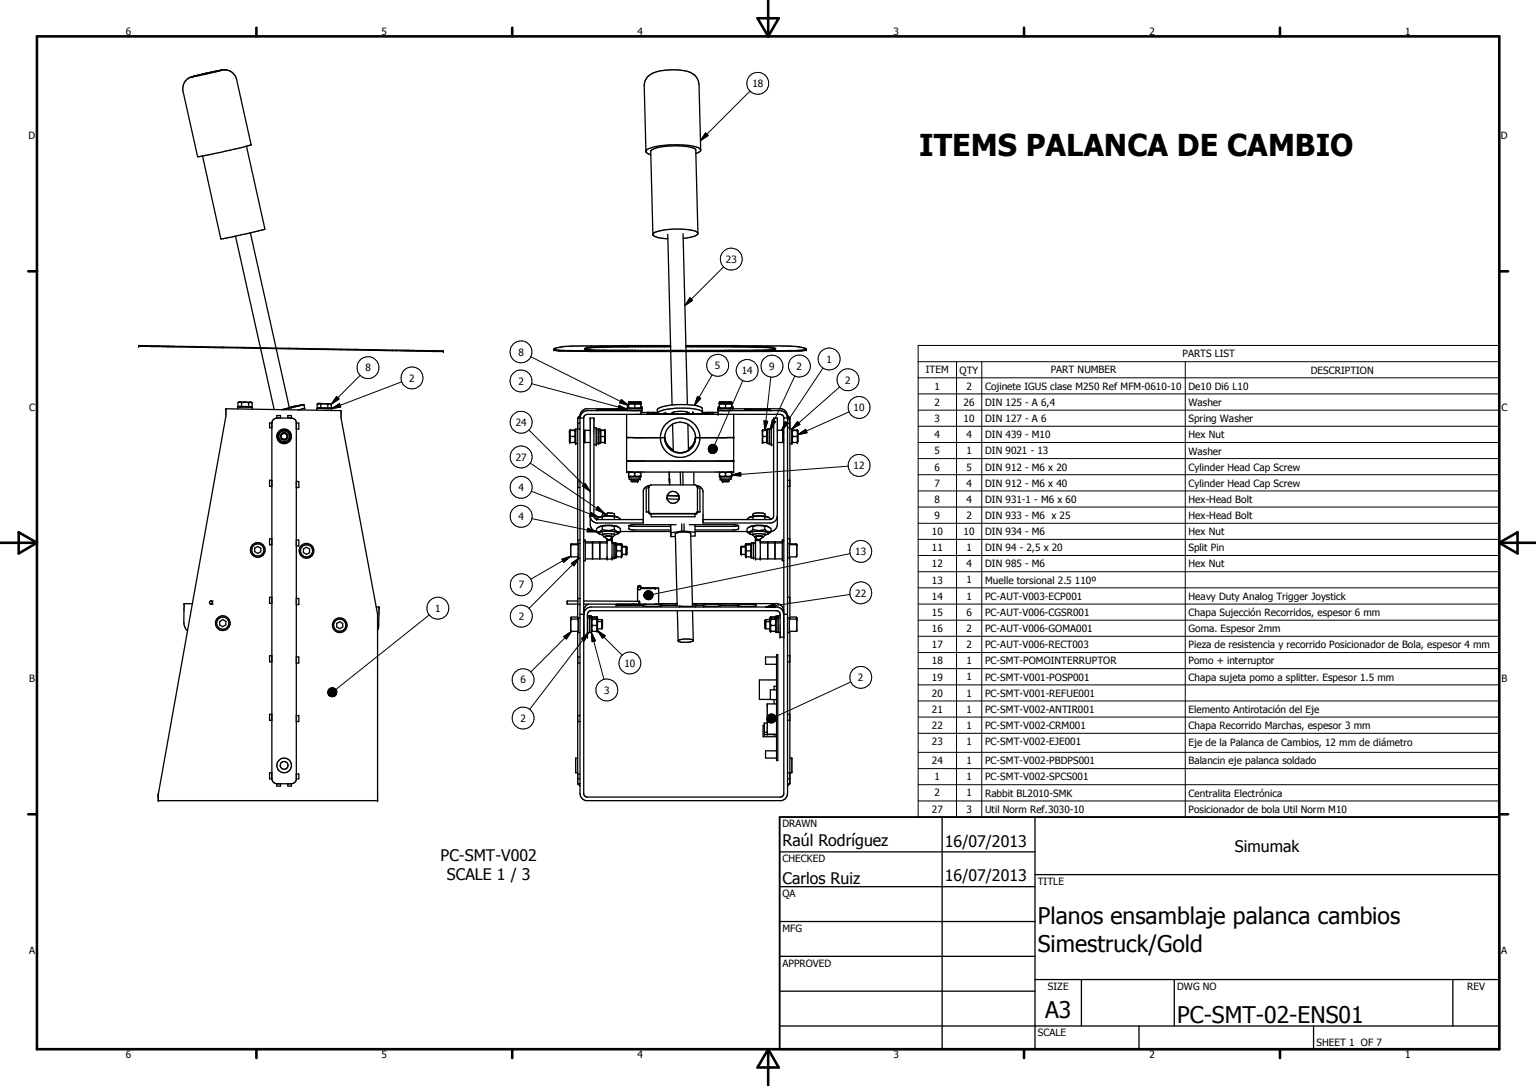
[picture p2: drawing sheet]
<svg xmlns="http://www.w3.org/2000/svg" width="420mm" height="297mm" viewBox="0 0 420 297" stroke-linecap="round" stroke-linejoin="round" font-family="sans-serif">
<g fill="none" stroke="#000" stroke-width=".35">
<path d="M57.4 19.8l1.8-.3a4.2 4.2 0 0 1 4.6 .6l.7 .9 .2 .7 3.9 18-8.2 2-6.4 1.1-3.9-17.8a3.3 3.3 0 0 1 2.1-3.9M57.4 19.8l-2.3 .6M57.5 19.8l-2.4 .6M59.9 19.3l-2.4 .5M60.5 19.2l-7.7 1.8 .1-.1M60.6 19.2l-.5 .1M52.2 21.1h.1M52.9 20.9l-.6 .2M53.3 20.8l-.4 .1M54 20.6l-.6 .1M55.1 20.4l-2.2 .5M55.1 20.4l-.8 .1"/>
<path d="M67.4 40l5.1 22.7-9.4 2.2-2.7 .4-5-22.6M191.7 41l-.5-.5a23.8 23.8 0 0 0-14 .3l-.5 .5 .1 .4 1.2 .6M191.7 41l-.5-17.8a4.5 4.5 0 0 0-4.8-4l-2.8-.1a8.6 8.6 0 0 0-6.7 2.2l-.4 .8-.3 1.1 .5 18.2M191.7 41l-.2 .4-1.1 .6M64.4 64.6l6.8 30.5M68.5 63.7l7 31.5M182.7 64.1l.8 31.7M186.8 65.2l1.1-.1a4.5 4.5 0 0 0 3-1.2 1.93 1.93 0 0 0-2-1l-.5-.1a24.7 24.7 0 0 0-7.8 .3 2.01 2.01 0 0 0-2 1.1 4.2 4.2 0 0 0 3 1l1.1 .1M186.8 63.9l.9 31.9M190.9 63.8l-.6-22.7a3.2 3.2 0 0 0-2.7-1.1 18.7 18.7 0 0 0-9.3 1l-.3 .4 .6 22.8M37.9 94.5l81.2 1.4 2.2 .2-82.9-1.4h-.5zM71.3 95.3l3.7 16.7"/>
<path d="M75.6 95.4l3.6 16.1M151.5 95.5l.2 .1M151.7 95.6h.1M151.8 95.3h-.1a.32 .32 0 0 0-.1 .5 .32 .32 0 0 0 .4 .1l9.1 .2h49.9l8-.1 1.4-.2 .1-.3M151.8 95.2v.1M159.9 95.4h.1M159.9 95.4l.1 .1M160 95.5l2.9 .3h12.3l36.7-.2M183.4 94.5l-27 .2-2.3 .1-2.3 .4M183.5 94.9l-21.3 .1-1.7 .2-.5 .3M183.5 94.7l-18.2 .1-3.6 .1-1.1 .1-.6 .4M183.5 96.1l.3 14.7"/>
<path d="M186 96v.1M187.6 94.9l22.1 .1 1.9 .2 .5 .3M187.6 94.5l28.2 .2 3 .2 1.7 .6M187.6 94.7l22 .2 1.8 .1 .7 .4M187.7 96.1l.3 14.6M212 95.6h-.1M212 95.5h.1M212 95.5v.1M212.1 95.4h.1M212.1 95.5h.1M212.2 95.4l-.1 .1M220.5 95.5l-.6 .3-2.1 .1-21.4 .1-39.4-.1-5.3-.3"/>
<path d="M61.8 111.8l31.5 .5v2l10 53.7v51h-60v-1.8l18.5-103.4zM65 111.8l.1-.5h.4l3.5 .1v.5M65.1 110.1l3.6-.1 .3 .2-.1 1h-.9M65.1 110.1v1.1h1M65.5 110l-.4 .1M65.6 111.2v.1M65.7 110l.4 .2M66.1 111.2h1.9M66.1 110.2v1M66.6 110l-.5 .2M67.3 110l.7 .2M68 110.2v1"/>
<path d="M68.4 110l-.4 .2M68.5 111.2v.2M68.6 110l.3 .1M74.4 115.7v97.3M74.4 115.7h-.7v1.3h.7M75.7 114.3l-.9 .4-.4 1M75.7 114.3h4M75.7 114.3v-.6h1v.6M76.8 117.6l1.9 .1 .4 .7a1.18 1.18 0 0 1 .1 1.8l-.6 .8h-1.9l-.3-.6a1.4 1.4 0 0 1 0-2.1zM78.7 114.3v-.6h1v.6M79.1 111.4l4-.7 .2 .9-1.7 .5M79.1 111.5h.1"/>
<path d="M79.1 111.5l-2.1 .6M79.7 114.3l1 .4 .4 .7v97.9l-.4 .7-1 .4M81.1 115.7h.6v1.6h-.6M83.1 110.7l-5.6 1.4M86.7 112.2v-.5h.7l3.3 .1v.5M86.8 110.5v1h.9M87.2 110.4l-.4 .1M87.2 111.5v.2M87.4 110.4l.3 .1M87.7 110.5l2.7-.1 .2 .2v1l-.9-.1M87.7 111.5h2M87.7 110.5v1"/>
<path d="M88.4 110.4l-1.6 .1M88.9 110.4l.8 .1M89.7 110.5v1M90 110.4l-.3 .1M90.2 111.6v.2M90.3 110.4l.2 .1M155.9 117.7h.2M155.9 117.7l-.1 3.1 .1 .2h1.4l.2-.2M155.9 117.7h1.4M156.1 117.7h1.1M156.1 119.4h1.1M156.1 119.4l-.2 .6 .2 1"/>
<path d="M156.1 117.7l-.2 .7 .2 1M157.2 117.7l.1 .7-.1 1M157.2 119.4l.1 .6-.1 1M157.3 117.7l.2 .2M157.3 117.7h-.1M158 114.3h1.7M158 115.7h.7M158 114.3v34.7M158.7 117.3h-1.2v4h.5M158.7 114v.3M158.7 113.9v-.2l-.7 .6M159.7 118.4h.1"/>
<path d="M159.9 113.7l.8-.4h52.7l.6 .2 .3 .4 .1 103.1-.1 .5-.5 .4-53.1 .1-.5-.1-.4-.4-.1-103.4zM160 117.7h1.4M160 117.7v3.3M160 117.7l-.2 .1v3.1l.2 .1M162.5 117h.6v4.7h-.6M163.1 117.3h.5v4M163.4 112h7.1l.2 .1-6.8 .1zM163.6 117.4h.6v3.9h-1.1M164.2 117.9h.2M164.4 117.6l1.1 .1v3.3h-1.1zM164.4 117.7h1M164.4 119.4h1"/>
<path d="M165.4 117.7l.1 .7M165.4 119.4l.1 .6M165.5 117.7h-.1M165.5 118.7l-.1 .7M171.4 119.6l10.4 .1M171.4 113.3v15.7l2 .1 27.3-.1v-15.7M171.6 111.4h.3M171.6 111.7l3.9 .1M171.6 111.8h-11.3a2.1 2.1 0 0 0-1.6 1.9M171.7 111.7v.1M171.9 110h3.4v1.5h-3.4zM171.9 111.3h-.3v1"/>
<path d="M172 110h3.2M172 110.4h.1M172.1 111.7l.1 .1M172.1 111.7h-.2M172.1 111.5v.2M172.6 110l-.7 .2M172.6 110.4l-.7 .1M172.6 112.3h.3M173 110l.6 .2M173 110.4l.6 .2M173.6 110.2v.2M173.6 110.6v1"/>
<path d="M174.3 110l-.7 .2M174.3 110.4l-.7 .2M174.6 112.3h-.3M174.7 110l.6 .2M174.7 110.4l.6 .1M175.1 111.7h.2M175.1 111.5v.3M175.2 110.4h-3.3M175.3 111.4h.3M175.3 111.3h.3v1h-14.9l-.7 .1-.6 .4-.7 1.3v102.9l.3 1a1.78 1.78 0 0 0 1.3 1h53.5a2.09 2.09 0 0 0 1.6-2v-102.9l-.7-1.3-1.3-.5h-17M175.3 112.8h4.5M175.3 112.3v1"/>
<path d="M177.1 112.8l-.1 .1M179 112.8l.1 .1M179.8 113l-.9 .1h14.2M181.4 113.2l.6-.2 .6 .2M181.8 119.5a4.3 4.3 0 0 0 2.4 3.5M181.8 119.5a4.2 4.2 0 0 0 4.2 4.4 4.2 4.2 0 0 0 4.3-4.2M181.8 119.6l.1 .8M181.8 119.7l.1 .5M183.9 112.9v.3M183.9 113.1l.1 .1M184 116l.2 7.4M188 112.9h.1"/>
<path d="M188.1 112.8l-.1 .4M188.1 112.8a6.7 6.7 0 0 0-4.3 .1l.1 .3M188.1 112.8l.1 .1M188.2 116a4.2 4.2 0 0 0-6.4 3.7M188.2 116a4.4 4.4 0 0 1 2.1 3.7M188.2 116l.1 7.1M188.5 112.8l-.5 .1M189.5 112.7l.1 .5M189.6 113.2h.1M189.6 112.8v.4M190.2 120l-.8 1.8-1.1 1M190.3 119.5a4.2 4.2 0 0 1-2 3.4"/>
<path d="M190.3 119.6a4.2 4.2 0 0 1-3.8 4.2 4.2 4.2 0 0 1-4.6-3.4M192.1 113a.96 .96 0 0 0-1.1-.9l-3.4-.5-3 .1-2.7 .4a2.49 2.49 0 0 0-2.1 1.1M192.1 113l1.1 .1M192.1 113l-.1 .2M193 112.8v.1M195 112.8l.1 .1M196.4 112.8h-4.2l-.1-1a3.4 3.4 0 0 0-2.7-1 21.7 21.7 0 0 0-8.2 .5l-1.3 .6-.1 1.2M196.5 111.8l-.1 1.5M196.5 111.4h.3M196.8 110h3.3v1.5h-3.3zM196.8 111.3h-.3v1M196.9 110h3.2"/>
<path d="M196.9 110.4h3.2M197 111.5v.3M197 111.7h-.2M197.4 110l-.6 .2M197.4 110.4l-.6 .1M197.5 112.3h.3M197.8 110l.6 .2M197.8 110.4l.6 .2M198.4 110.2v.2M198.4 110.6v1M199.1 110l-.7 .2M199.1 110.4l-.7 .2"/>
<path d="M199.5 112.3h-.3M199.5 110l.6 .2M199.5 110.4l.6 .1M200 111.7l-.1 .1M200 111.7h.2M200 111.5v.2M200.1 110.4h.1M200.1 111.4h.4M200.1 111.3h.4v1M200.4 111.7v.1M200.5 111.7l-4 .1M200.5 111.8h13.2l1.2 .7 .5 1.2 .7 .6"/>
<path d="M200.7 119.6l-10.4 .1M203.7 112l6.9-.1 .1 .3h-7zM203.8 111.9v.1M208.6 117.7h.1M208.6 118.7v.3M208.6 117.6h1.1v3.4h-1.1zM208.6 118.2v.2M208.6 119.8v.2M208.6 119.2l.1 .2M208.7 117.7l-.1 .2M208.7 119.4l-.1 .2M208.7 117.7h1"/>
<path d="M208.7 119.4h1M209.7 117.9h.2M209.9 117.4v3.9h1.1M209.9 117.4h.5M210.1 117.4h-.2M211 117.3h-.6v4M211.6 117h-.6v4.7h.6M212.6 117.7h1.5M214.1 117.7l.2 .1v3.1l-.2 .1M214.1 117.7v3.3M214.3 118.4h.1M214.4 114.3h1.7"/>
<path d="M215.4 114v.3M215.4 113.9l-.1-.2 .8 .6M215.4 115.7h.7M215.4 117h.7M216.1 117.3h.5v4h-.5M216.1 114.3v34.7M216.7 117.7h1.4M216.7 117.7h.2M216.7 117.7l-.1 .2M216.9 117.7h1.1M216.9 119.4h1.1M216.9 117.7v1.7"/>
<path d="M216.9 119.4v1.6M218 117.7v1.7M218 119.4v1.6M218.1 117.7h-.1M218.1 117.7l.2 3.1-.2 .2h-1.4l-.1-.2M74.4 131.4h-.7v1.6h.7M81.1 131.7h.6v1.6h-.6M158 133.3h.7M158 131.7h.7M159.7 120.4h.1M160 121h1.4M164.2 120.8h.2"/>
<path d="M165.5 120.4l-.1 .6M171.4 126h29.3M171.9 130.2h1.7M171.9 129.3h1.7M172.1 129.1l-.2 .1v1.1l.2 .1M172.1 130.4v.7h3v-.7M172.1 130.4h3M172.6 131.5l.2 .2h1.6l.2-.2M172.6 131.5h2M172.6 131.1v.4M173.6 129.3v.9M173.6 130.2h1.7"/>
<path d="M173.6 129.3h1.7M174.6 131.1v.4M175.2 129.1l.1 1.2-.2 .1M177.4 133.4l-.6 .1v6.5M177.6 132.9a1.7 1.7 0 0 0-1.6 1.3v8.8h-12.9l-1.2-.6-.5-1.3M177.6 132.8l-.2 .5v6.7M177.6 132.8l.5-.2h12l.5 .2M181.9 120.4l.1 .5M182.1 120.9a4.1 4.1 0 0 0 2.1 2.2M182.4 136.3l.1 .1M182.5 135.5v.1M182.5 136.4l3.2 .2"/>
<path d="M182.5 135.5l3.2 .1M182.5 135.6l3.2 .1M182.5 135.6l-.1 1M182.5 135.5a1.66 1.66 0 0 1 1.7-1.1 1.66 1.66 0 0 1 1.5 1.2M182.5 136.4a1.67 1.67 0 0 0 1.6 1.3 1.67 1.67 0 0 0 1.6-1.1M183.1 129.1l.1 3.5M183.1 130.9v.9M185.7 135.6v.1M185.7 135.7v.9M185.8 136.1v.5M186.1 129.1l.1 3.5M186.8 129.1v3.5"/>
<path d="M189.8 129.1v3.5M190.6 132.8l.2 .3v7.1l-.7 .5M190.6 132.9a1.72 1.72 0 0 1 1.7 1.6v8.5h18.7a1.98 1.98 0 0 0 1.6-1.9M190.8 140l-.5 .5h-12.3l-.6-.7-.6 .2M190.8 139.9l.7 .1M190.8 133.4l.7 .1v6.5M196.8 129.1v1.2l.2 .1M196.8 130.2h1.6M196.8 129.3h1.6M196.9 129.1l-.1 .1M197 130.4v.7h3v-.7M197 130.4h3"/>
<path d="M197.5 131.5l.2 .2h1.6l.2-.2M197.5 131.5h2M197.5 131.1v.4M198.4 129.3v.9M198.4 130.2h1.7M198.4 129.3h1.7M199.5 131.1v.4M200 129.1l.1 .1M200.1 129.1v1.2l-.1 .1M208.6 120.4v.2M208.6 120.8l.1 .2M209.7 120.8h.2"/>
<path d="M212.6 121h1.5M214.3 120.4h.1M215.4 131.4h.7M215.4 133h.7M69.7 149.9l.8-.4 .9 .5-.1 .9-.8 .5-.8-.5zM74.4 147.4h-.7v1.6h.7M81.1 147.7h.6v1.7h-.6M83 150.2l.9-.5 .8 .5v1l-.8 .4-.9-.5zM158 148.8h-1.8l-.1 3.3 .1 .2h1.9M158 147.7h.7M158 152.3v17M158.1 149h-1.8l-.2 .2"/>
<path d="M158.7 148.6h-.6v4.1h.6M159.7 147.7h.4v5.7h-.4M159.7 148h.4M160.1 148.5h6M160.1 152.9h6M160.1 148.2h6M162.1 148.2v4.7M163.2 145.5l.6 .5M163.8 146h.2M163.9 145.9v-.1a6.3 6.3 0 0 1 5.2 0l-.1 .1M163.9 145.9l.2 .2M164 144l-.2 .1"/>
<path d="M164.1 146.1l.8 .1a4.5 4.5 0 0 1 3 0l.2 .1 .7-.2M164.1 148.2v4.7M164.7 141.4a1.8 1.8 0 0 0-1.5 .6M164.7 144l-.7 .1M164.7 144.9l1.7 .2 1.7-.2M164.7 144.9a1.54 1.54 0 0 1-1.5 .6M164.7 141.4v.7M164.7 144v.9M164.7 141.4l1.3-.3 2.1 .3M164.8 145.8v.6l.8 .6M165.3 140.4v.3l.8-.1v-.3l1.8 .2 .2 .1v.6M165.3 146.8l1.3-.2 .8 .3-.2 .3"/>
<path d="M165.3 140.4l.5 .2M165.3 146.8v.1M165.3 140.4l-.5 .2v.6M165.5 146.8l.4-.1a1.51 1.51 0 0 1 1.7 .2M165.5 146.8v.1M165.5 146.9l.6 .5M166.1 147.8h1.3M166.1 147.6h1.3M167 147.3h.4M167.2 147.2h.2M167.4 148.4h.6v4.3M167.4 148.6h.6"/>
<path d="M167.6 146.9l-.3 .1 .1 5.9h-1.3v-5.5M168 148.5h.5v4.1l-1.1 .1M168 148.7h.5M168.1 144h.6M168.1 144.9l.8 .5 .8 .1M168.1 144l-2.1-.2-1.3 .2M168.1 141.4v.7M168.1 144v.9M168.1 141.4h.6M168.1 145.8v.6l-.5 .5M168.5 149l.1-.2h1.4l.1 .2-.1 3.3h-1.4l-.1-.2M168.6 149h1.4"/>
<path d="M168.6 149l-.1 .2M168.7 143.9l-3-.2a3.5 3.5 0 0 0-2.5 .9v.9M168.7 143.9l.4 .2M168.7 144l1 .6v.9M168.7 148.8v1.9M168.7 150.7v1.6M168.7 150.7h1.2M168.9 141.4l.8 .7M168.9 141.4a7.6 7.6 0 0 0-5.1 .1M168.9 141.4l.2 .1M169 145.9l-.2 .2M169.1 146h-.2"/>
<path d="M169.7 145.4h13.8M169.7 145.5l-.6 .5M169.9 148.8l.1 .2M169.9 149l.1 .9-.1 .8M169.9 150.7l.1 .8-.1 .8M170 149l.1 .2M170.1 149.4h1.2M170.1 149.6h1.2l.2 .3M170.1 151.6h1.2M171.3 149.4l.2 .2v1.8l-.2 .2M171.3 149.4v2.2M172.1 143.8l1.3 .2h10"/>
<path d="M172.1 143.8l-.1 .9 1.1 .2h10.4M176 142.1h-12.5l-.5-.1-.5-.5v-27.2h-1.1v29.1l.6 1.4 1.2 .6M176.8 140h.6M177.4 140l.2 .5 .5 .2M178.1 140.5h12v.9h-12zM183.5 145.8l-.1-2.3 .1 3.3M183.5 145.8v1M184.7 146l.5 19.8M184.8 146.7l-1.3 .1M184.9 143.5h-11.8l-1 .3M186.5 143.3v1.9M186.5 145.2l-3 .6"/>
<path d="M186.5 145.2h.6M187.1 143.3v1.9M187.1 145.2l3 .4M188.6 143.5h12.3l1.1 .3M188.9 145.8l.5 20M188.9 145.9l-.5-.3-1.6-.1a2.6 2.6 0 0 0-2.1 .5v.1M188.9 145.9v.1M190.1 143.5v2.1M190.1 145.4h14.3M190.1 145.6v1h-1.2M190.8 140h.7M192.3 142.1h18.3l.8-.4 .2-.3v-27.1h1v29.5a1.96 1.96 0 0 1-1.7 1.6"/>
<path d="M202 143.8l-1.4 .2h-10.5M202 143.8v.9l-1.1 .2h-10.8M202.8 149.4h1.1M202.8 151.6h1.1M202.8 149.4v2.2M202.8 149.4l-.2 .2v1.8l.2 .2M203.9 149.6h-1.1l-.2 .3M204 149h1.5M204 149l-.1 .2M204.2 150.7h1.1M204.2 150.7v1.6M204.2 149v1.7"/>
<path d="M204.2 148.8l-.1 .2M204.4 145.5l.8 .5M205 144.1l1.9-.4 2.5 .1 1.5 .8v.9M205.3 150.7l.2 .8-.2 .8M205.3 149l.2 .9-.2 .8M205.3 148.8l.1 .2M205.5 149l.1 .2M205.6 149l-.1-.2h-1.5l-.1 .2v3.1l.1 .2h1.5l.1-.2M205.6 148.7h.5M205.9 141.2l2.8-.1 1.6 .4M205.9 141.2l-.9 .3M205.9 144l-.8 .1-.6 .3-.1 1.1"/>
<path d="M205.9 141.2v-.3a.99 .99 0 0 1 1.3-.6l2 .2 .1 .7M205.9 141.4v.7M205.9 144v.9M205.9 145.8l.1 .6 .5 .5M205.9 141.4a1.55 1.55 0 0 0-1.5 .7M205.9 141.4l1.3-.3 2 .3M205.9 144.9l1.7 .2 1.6-.2M205.9 144.9l-.8 .5-.7 .1M206.1 140.7l-.1 .2M206.1 148.5h-.5v4.1l1.1 .1M206.1 148.6h.6M206.4 146.8v.1"/>
<path d="M206.4 146.9h.1M206.5 146.9l.2 .1v5.9h1.3v-5.5M206.7 148.4h-.6v4.3M206.7 147.8h1.3M206.7 147.6h1.3M206.7 147.3h.4M206.7 147.2h.2M208 146.6l.8 .2M208 146.6l-1.6 .2M208 146.6l-1.2 .1-.1 .2 .2 .3M208 146.6l.6 .2M208 148.5h6"/>
<path d="M208 152.9h6M208 148.2h6M208.6 146.8v.1M208.6 146.9l-.6 .5M208.7 146.9l-.2 .1M208.8 146.9h-.1M208.8 146.8v.1M209.2 141.4l1.1 .1M209.2 144.9l.8 .5 .9 .1M209.2 144l-2-.2-1.3 .2M209.2 141.4v.7M209.2 144v.9"/>
<path d="M209.2 140.9h.1M209.2 146.3h.1M209.3 145.8v.5M209.3 146.3l-.6 .6M209.6 143.9l-.4 .1M210 146.1l.2-.3a6.8 6.8 0 0 0-5-.1l-.1 .1a1.06 1.06 0 0 0 1.5 .2h1.5l1.1 .3M210 146.1l-.7 .2M210 148.2v4.7M210.3 141.5l.6 .5M210.9 145.5l-.9 .5M212 148.2v4.7M214 148h.4"/>
<path d="M214.4 147.7h-.4v5.7h.4M215.4 148.6h.5v4.1h-.5M215.4 147.4h.7M215.9 149h1.9l.2 .2M216.1 148.8h1.8l.1 3.3-.2 .2h-1.9M216.1 152.3v17M52.6 165.1h-2.2l-.1 5.5a2.83 2.83 0 0 0 1 1.9M57.7 164.4l-.3 .2v.5l.9 .1M57.7 164.4l.4 .4-.3 .4M57.7 164.4h.6M60.1 170l.8-.5 .9 .5v.9l-.9 .5-.8-.5zM74.4 163.4h-.7v1.6h.7"/>
<path d="M74.4 179.4h-.7v1.6h.7M81.1 163.7h.6v1.7h-.6M81.1 179.7h.6v1.7h-.6M92.1 170.5l.9-.4 .8 .5v.9l-.9 .5-.8-.5zM102.9 166h.8l-.1 5.4-.3 1M158 164.4l-2.9 .1 .1 .7h2.8M158 168.8l-1.8 .1-.1 3.6 .2 .2h1.8M158 179.7h.7M158 165.4h.7M158 163.7h.7M158 172.7v41.7M158.1 169.3h-1.8l-.2 .2"/>
<path d="M158.7 169h-.6v4h.6M158.7 168h1M159.7 164.4l15.2 .1M159.7 170h.1M159.7 172h.1M159.7 169.5h.1M159.7 167.7l.5-.9 1.2-.8h51.3a2.07 2.07 0 0 1 1.7 2h1M159.7 174.3h1v-6.3l.2-.6 .6-.4h51.1l.5 .4 .3 .6v6.3h1M160.7 168.4h.5v4.6h-.5M160.7 169h.5M160.9 165.2l-.8 .7-.4 .9M161.2 169h.5"/>
<path d="M161.2 168.5h.5v4.5h-.5M161.7 169.5l.2-.2h1.4l.1 .2M161.7 169l.2-.2h1.4l.1 .2v3.5l-.1 .2h-1.4l-.2-.2M162 169.3l-.1 .7 .1 1.1M162 171.1l-.1 .6 .1 1M162 171.1h1.1M162 168.8l-.1 .5M163.1 169.3l.2 .7-.2 1.1M163.1 171.1l.2 .6-.2 1M163.1 168.8l.2 .5M163.4 170h1.2l.2 .2M163.4 172h1.2"/>
<path d="M163.4 169.5h1.2M164.6 169.5l.2 .2v2.1l-.2 .2M164.6 169.5v2.5M172.9 165.3h.2M173.5 165.5h2.5M173.5 165.3v.3M174.5 160.8l.2-.3h.4l.2 .6-.6 .2-.2-.4M174.5 160.9l.1-.6 .2-.2 .4 .2 .1 .6M174.5 160.9l-.1 3.6M174.6 165.3h-5.4h-.6v.3h7.3M174.9 164.5v.8h5.9v.5h-4.8v-.5M174.9 164.5v.8l-15.2-.1"/>
<path d="M175.3 160.9h4.9v4.3M175.6 160.9l.2 .1M175.9 165.6l.1 .1M176.3 160.9h-1M176.6 165.3h-.3M178.3 160.9h1M179 160.9l-.2 .1M179.9 160.9l-4.6 .1M180.1 165.2h.1M180.1 165.2l-.1 .1M180.2 165.1h5M180.8 165.5h4.4"/>
<path d="M180.8 165.6h4.4M185.3 167l.2 8.3M185.5 175.3h.1M185.8 165.8h.1M189.4 165.3h.9v.5h-4.5M189.4 165.1h23a2 2 0 0 1 2 2M189.4 167l.2 8.2M189.6 175.2l-.5 .3-1.2 .2-1.6-.1-.8-.3M189.6 175.2l-.8-.4h-1.8l-1.5 .5M190.3 165.5h2.1M190.3 165.6h2.1M192.4 165.3h4.6v.5h-4.5z"/>
<path d="M197 165.5h4.9M197 165.6h4.9M201.9 165.3h4.9v.5h-4.9zM209.5 169.5l-.3 .2v2.1l.3 .2M209.5 172h1.1M209.5 169.5h1.1M209.5 169.5v2.5M210.6 170h-1.1l-.3 .2M210.8 169.3h1.4M210.8 169.3l-.2 .2M210.9 171.1h1.1M210.9 171.1v1.6"/>
<path d="M210.9 169.3v1.8M210.9 168.8l-.1 .5M212 169.3v1.8M212 171.1v1.6M212 168.8l.2 .5M212.2 169.3l.1 .2M212.3 169h.5M212.3 169l-.1-.2h-1.4l-.2 .2v3.5l.2 .2h1.4l.1-.2M212.4 179.7h-3v2h3M212.4 179h.4v29h-.4zM212.8 169h.6M212.8 168.5h-.5v4.5h.5"/>
<path d="M213.4 168.4h-.6v4.6h.6M214.4 170h.1M214.4 172h.1M214.4 169.5h.1M215.4 179.4h.7M215.4 163.4h.7M215.4 165h.7M215.4 169h.5v4h-.5M215.9 169.3h1.9l.2 .2M216.1 168.8l1.8 .1 .1 3.6-.2 .2h-1.9M216.1 172.7v41.7M74.4 195.4h-.7v1.6h.7"/>
<path d="M81.1 195.7h.6v1.7h-.6M158 181.4h.7M158 197.4h.7M158 195.7h.7M209.1 198.5h-.4v3h3.7M209.9 197.8h-.8v3.1h2.6M211.7 191.3v1.2M212.4 188.7h-1.7v2.6h1.7M212.4 192.5h-2.5v8.3h2.5M212.4 187.7h-.7v1M212.4 186h-4.7v5.3h3M215.4 181h.7"/>
<path d="M215.4 195.4h.7M215.4 197h.7M74.4 213a1.46 1.46 0 0 0 1.3 1.4M74.4 211.4h-.7v1.6h.7M75.7 214.4h4M75.7 214.4v.6h1v-.6M78.7 214.4v.6h1v-.6M81.1 211.7h.6v1.3h-.6M158 214.4h.7M158 207.3h-.5v4.1h.5M158 213h.7M158 211.7h.7"/>
<path d="M158 214.4l.7 .6M209.1 200.3h.8M211.7 200.8v.2h.7M212.4 205.4h-3v1.9h3M215.4 214.4h.7M215.4 213h.7M216.1 207.3h.5v4.1h-1.2M216.1 214.4l-.7 .6M213.3 233h69.8M257.7 223.5v63.5M283.1 239.2h127M283.1 223.5v63.5"/>
<path d="M213.3 242.5h69.8M213.3 252.1h69.8M213.3 261.6h69.8M213.3 271.1h69.8M283.1 267.9h127M295.8 267.9v12.7M321.2 267.9v12.7M397.4 267.9v12.7M213.3 280.6h196.8M311.6 280.6v6.4M359.3 280.6v6.4"/>
<circle cx="77.7" cy="119.4" r="1.47"/>
<circle cx="77.7" cy="119.4" r="1"/>
<circle cx="77.7" cy="119.4" r="2"/>
<circle cx="77.7" cy="119.4" r=".8"/>
<circle cx="186" cy="119.7" r="5.4"/>
<circle cx="70.5" cy="150.4" r="2.01"/>
<circle cx="70.5" cy="150.4" r="1.67"/>
<circle cx="83.8" cy="150.7" r="2.02"/>
<circle cx="83.8" cy="150.7" r="1.66"/>
<circle cx="60.9" cy="170.4" r="1.65"/>
<circle cx="60.9" cy="170.5" r="2.01"/>
<circle cx="92.9" cy="171" r="2"/>
<circle cx="92.9" cy="171" r="1.68"/>
<circle cx="77.7" cy="209.3" r="2"/>
<circle cx="77.7" cy="209.3" r="1.06"/>
</g>
<g fill="#000">
<circle cx="52.8" cy="21" r=".18"/>
<circle cx="37.9" cy="94.5" r=".18"/>
<circle cx="37.9" cy="94.7" r=".18"/>
<circle cx="121.3" cy="96" r=".18"/>
<circle cx="121.3" cy="96.1" r=".18"/>
<circle cx="151.5" cy="95.5" r=".18"/>
<circle cx="151.5" cy="95.7" r=".18"/>
<circle cx="220.5" cy="95.5" r=".18"/>
<circle cx="220.5" cy="95.7" r=".18"/>
<circle cx="61.8" cy="111.8" r=".18"/>
<circle cx="65.1" cy="111.3" r=".18"/>
<circle cx="83.1" cy="110.7" r=".18"/>
<circle cx="83.3" cy="111.6" r=".18"/>
<circle cx="87.1" cy="110.4" r=".18"/>
<circle cx="90.4" cy="110.4" r=".18"/>
<circle cx="155.8" cy="117.9" r=".18"/>
<circle cx="155.9" cy="117.7" r=".18"/>
<circle cx="157.3" cy="117.7" r=".18"/>
<circle cx="158.7" cy="113.7" r=".18"/>
<circle cx="163.4" cy="112.1" r=".18"/>
<circle cx="163.4" cy="112" r=".18"/>
<circle cx="164.2" cy="117.4" r=".18"/>
<circle cx="165.5" cy="117.7" r=".18"/>
<circle cx="171.4" cy="119.6" r=".18"/>
<circle cx="171.9" cy="110" r=".18"/>
<circle cx="171.9" cy="110.4" r=".18"/>
<circle cx="175.3" cy="110" r=".18"/>
<circle cx="175.3" cy="110.4" r=".18"/>
<circle cx="175.6" cy="111.7" r=".18"/>
<circle cx="175.6" cy="112.3" r=".18"/>
<circle cx="178.9" cy="113.1" r=".18"/>
<circle cx="183.9" cy="113" r=".18"/>
<circle cx="188.1" cy="112.9" r=".18"/>
<circle cx="196.4" cy="113.3" r=".18"/>
<circle cx="196.4" cy="112.3" r=".18"/>
<circle cx="196.4" cy="111.8" r=".18"/>
<circle cx="196.5" cy="111.7" r=".18"/>
<circle cx="196.8" cy="110.4" r=".18"/>
<circle cx="196.8" cy="110" r=".18"/>
<circle cx="200.1" cy="110.4" r=".18"/>
<circle cx="200.1" cy="110" r=".18"/>
<circle cx="200.7" cy="119.6" r=".18"/>
<circle cx="208.6" cy="117.7" r=".18"/>
<circle cx="209.9" cy="117.4" r=".18"/>
<circle cx="210.7" cy="112.2" r=".18"/>
<circle cx="210.7" cy="112" r=".18"/>
<circle cx="215.3" cy="113.7" r=".18"/>
<circle cx="215.4" cy="113.7" r=".18"/>
<circle cx="216.7" cy="117.7" r=".18"/>
<circle cx="218.1" cy="117.7" r=".18"/>
<circle cx="218.3" cy="117.9" r=".18"/>
<circle cx="155.9" cy="121" r=".18"/>
<circle cx="157.3" cy="121" r=".18"/>
<circle cx="157.5" cy="121.3" r=".18"/>
<circle cx="159.8" cy="120.9" r=".18"/>
<circle cx="163.1" cy="121.7" r=".18"/>
<circle cx="163.6" cy="121.3" r=".18"/>
<circle cx="165.5" cy="121" r=".18"/>
<circle cx="171.4" cy="129" r=".18"/>
<circle cx="171.4" cy="126" r=".18"/>
<circle cx="171.9" cy="129.2" r=".18"/>
<circle cx="171.9" cy="130.3" r=".18"/>
<circle cx="174.4" cy="131.7" r=".18"/>
<circle cx="175.1" cy="130.4" r=".18"/>
<circle cx="175.1" cy="131.1" r=".18"/>
<circle cx="175.3" cy="130.3" r=".18"/>
<circle cx="175.3" cy="129.2" r=".18"/>
<circle cx="177.6" cy="132.9" r=".18"/>
<circle cx="183.1" cy="130.9" r=".18"/>
<circle cx="190.6" cy="132.9" r=".18"/>
<circle cx="196.8" cy="130.3" r=".18"/>
<circle cx="196.8" cy="129.2" r=".18"/>
<circle cx="197" cy="131.1" r=".18"/>
<circle cx="197" cy="130.4" r=".18"/>
<circle cx="197.7" cy="131.7" r=".18"/>
<circle cx="200.1" cy="130.3" r=".18"/>
<circle cx="200.1" cy="129.2" r=".18"/>
<circle cx="200.7" cy="126" r=".18"/>
<circle cx="200.7" cy="129" r=".18"/>
<circle cx="208.6" cy="121" r=".18"/>
<circle cx="210.4" cy="121.3" r=".18"/>
<circle cx="211" cy="121.7" r=".18"/>
<circle cx="214.3" cy="120.9" r=".18"/>
<circle cx="216.6" cy="121.3" r=".18"/>
<circle cx="216.7" cy="121" r=".18"/>
<circle cx="218.1" cy="121" r=".18"/>
<circle cx="156.1" cy="149" r=".18"/>
<circle cx="158.1" cy="152.7" r=".18"/>
<circle cx="163.2" cy="142" r=".18"/>
<circle cx="166.1" cy="152.9" r=".18"/>
<circle cx="166.1" cy="147.8" r=".18"/>
<circle cx="167.4" cy="147" r=".18"/>
<circle cx="167.4" cy="152.9" r=".18"/>
<circle cx="167.4" cy="147.8" r=".18"/>
<circle cx="168" cy="152.7" r=".18"/>
<circle cx="168.5" cy="148.7" r=".18"/>
<circle cx="168.6" cy="148.8" r=".18"/>
<circle cx="168.6" cy="149" r=".18"/>
<circle cx="168.6" cy="152.3" r=".18"/>
<circle cx="170" cy="148.8" r=".18"/>
<circle cx="170" cy="149" r=".18"/>
<circle cx="170" cy="152.3" r=".18"/>
<circle cx="170.1" cy="149" r=".18"/>
<circle cx="171.3" cy="151.6" r=".18"/>
<circle cx="171.5" cy="149.6" r=".18"/>
<circle cx="171.5" cy="151.4" r=".18"/>
<circle cx="202.6" cy="151.4" r=".18"/>
<circle cx="202.6" cy="149.6" r=".18"/>
<circle cx="202.8" cy="151.6" r=".18"/>
<circle cx="203.9" cy="149" r=".18"/>
<circle cx="204" cy="148.8" r=".18"/>
<circle cx="204" cy="152.3" r=".18"/>
<circle cx="204" cy="149" r=".18"/>
<circle cx="205.4" cy="152.3" r=".18"/>
<circle cx="205.4" cy="149" r=".18"/>
<circle cx="205.4" cy="148.8" r=".18"/>
<circle cx="205.6" cy="148.7" r=".18"/>
<circle cx="206.1" cy="152.7" r=".18"/>
<circle cx="206.7" cy="147.8" r=".18"/>
<circle cx="206.7" cy="147" r=".18"/>
<circle cx="206.7" cy="152.9" r=".18"/>
<circle cx="208" cy="152.9" r=".18"/>
<circle cx="208" cy="147.8" r=".18"/>
<circle cx="215.9" cy="152.7" r=".18"/>
<circle cx="218" cy="149" r=".18"/>
<circle cx="103.7" cy="166" r=".18"/>
<circle cx="156.1" cy="172.5" r=".18"/>
<circle cx="156.1" cy="169" r=".18"/>
<circle cx="159.7" cy="174.3" r=".18"/>
<circle cx="160.7" cy="174.3" r=".18"/>
<circle cx="161.2" cy="168.4" r=".18"/>
<circle cx="161.9" cy="169.3" r=".18"/>
<circle cx="161.9" cy="172.7" r=".18"/>
<circle cx="161.9" cy="168.8" r=".18"/>
<circle cx="163.3" cy="168.8" r=".18"/>
<circle cx="163.3" cy="169.3" r=".18"/>
<circle cx="163.3" cy="172.7" r=".18"/>
<circle cx="163.4" cy="172.5" r=".18"/>
<circle cx="163.4" cy="169" r=".18"/>
<circle cx="164.6" cy="169.5" r=".18"/>
<circle cx="164.8" cy="170.2" r=".18"/>
<circle cx="164.8" cy="169.7" r=".18"/>
<circle cx="168.6" cy="165.3" r=".18"/>
<circle cx="168.6" cy="165.6" r=".18"/>
<circle cx="173.5" cy="165.3" r=".18"/>
<circle cx="174.4" cy="160.9" r=".18"/>
<circle cx="174.9" cy="164.5" r=".18"/>
<circle cx="174.9" cy="165.3" r=".18"/>
<circle cx="176" cy="165.3" r=".18"/>
<circle cx="179.3" cy="160.9" r=".18"/>
<circle cx="180.8" cy="165.5" r=".18"/>
<circle cx="185.8" cy="165.8" r=".18"/>
<circle cx="190.3" cy="165.3" r=".18"/>
<circle cx="190.3" cy="165.8" r=".18"/>
<circle cx="192.4" cy="165.8" r=".18"/>
<circle cx="192.4" cy="165.3" r=".18"/>
<circle cx="197" cy="165.5" r=".18"/>
<circle cx="201.9" cy="165.5" r=".18"/>
<circle cx="209.2" cy="170.2" r=".18"/>
<circle cx="209.2" cy="169.7" r=".18"/>
<circle cx="209.5" cy="169.5" r=".18"/>
<circle cx="210.6" cy="172.5" r=".18"/>
<circle cx="210.6" cy="169" r=".18"/>
<circle cx="210.8" cy="169.3" r=".18"/>
<circle cx="210.8" cy="168.8" r=".18"/>
<circle cx="210.8" cy="172.7" r=".18"/>
<circle cx="212.2" cy="172.7" r=".18"/>
<circle cx="212.2" cy="168.8" r=".18"/>
<circle cx="212.2" cy="169.3" r=".18"/>
<circle cx="212.8" cy="168.4" r=".18"/>
<circle cx="213.4" cy="174.3" r=".18"/>
<circle cx="214.4" cy="174.3" r=".18"/>
<circle cx="218" cy="169" r=".18"/>
<circle cx="218" cy="172.5" r=".18"/>
<circle cx="209.1" cy="197.8" r=".18"/>
<circle cx="209.9" cy="192.5" r=".18"/>
<circle cx="43.3" cy="219" r=".18"/>
<circle cx="103.3" cy="219" r=".18"/>
<circle cx="209.1" cy="200.9" r=".18"/>
<circle cx="209.9" cy="200.8" r=".18"/>
</g>
<g fill="none" stroke="#000" stroke-width=".71">
<path d="M10.1 9.9h400v277.1h-400zM70.1 7.6v2.3M140.1 7.6v2.3M207.2 5h5.8l-2.9 4.9zM210.1 0v9.9M280.1 7.6v2.3M350.1 7.6v2.3M7.7 74.2h2.4M410.1 74.2h2.4M.1 148.5h10M5.1 145.6l5 2.9-5 2.9zM410.1 148.5h10"/>
<path d="M410.1 148.5l5-2.9v5.8zM7.7 222.7h2.4M410.1 222.7h2.4M70.1 287v2.4M140.1 287v2.4M210.1 287v10M210.1 287l2.9 5h-5.8zM280.1 287v2.4M350.1 287v2.4"/>
</g>
<path d="M213.3 223.5h196.8v63.5h-196.8z" fill="none" stroke="#000" stroke-width=".51"/>
<g fill="none" stroke="#000" stroke-width=".27">
<path d="M193 36.4l.7 .7-2.1 1.4zM205.2 24.9l-13.6 13.6M197.9 73l-10.5 10.6M145.2 97.6l26.7 13.3M188.8 81.4l.6 .8-2 1.4zM251.2 94.5h158.9v129h-158.9zM251.2 98.9h158.9M261.7 98.9v124.6M268.6 98.9v124.6M324.2 98.9v124.6M90.7 111.8l2.2-1.4 .3 .9zM92.1 108.5l.6 .6-2.1 1.5z"/>
<path d="M98.5 102.7l-7.9 7.9M109.9 104.4l-19.2 7.4M144.7 117.6l16.7 16.8M145.4 104.9l26.2 7.1M169.3 110.9l2.3 1.1-2.5-.2zM170 109.3l1.9 1.6-2.4-.7zM190.8 108.5l.9 .5-1.7 1.9zM194.8 102.5l-4.8 8.4M203.2 104.1l-7.7 17.6M209 115.1l1 .1-.8 2.4zM210.9 103.1l-1.7 14.5M211.3 114.9l.9 .4-1.5 2z"/>
<path d="M214.8 115.3l.8 .6-1.8 1.8zM217.4 102.8l-6.7 14.5M218.1 115.3l.7 .8-2.2 1.2zM218.3 118.9l2.1-1.5 .4 1zM225.1 100.7l-11.3 17M229.7 105.8l-13.1 11.5M232.3 112.6l-14 6.3M251.2 103.3h158.9M251.2 107.7h158.9M251.2 112.2h158.9M251.2 116.6h158.9M145 126.7l20.3 13.7"/>
<path d="M145.4 134.4l18.4 7.1M159.3 133l.8-.8 1.3 2.2zM160.1 132.2l1.3 2.2-2.1-1.4zM163.5 138.6l1.8 1.8-2.3-1zM193.7 122.6l.8 1.4zM193.7 122.9l.8 1.1zM193.8 123.1l.7 .9zM193.8 122.3l.7 1.7-.8-1.4zM193.9 123.4l.6 .6zM194 122.1l.5 1.9-.7-1.7zM194 123.6l.5 .4zM194.1 121.9l.2-.2 .2 2.3z"/>
<path d="M194.1 121.9l.4 2.1-.5-1.9zM194.3 123.8l.2 .2zM194.3 121.7l.3-.1-.1 2.4zM194.4 121.6v2.4M194.5 124h.5zM194.5 124h.8zM194.5 124l1-.1zM194.5 124l1.2-.3zM194.5 124l1.4-.4zM194.5 124l1.6-.6-.2 .2zM194.5 124l1.7-.9-.1 .3zM194.5 124l1.7-1.2v.3z"/>
<path d="M194.5 124l1.7-1.4v.2zM194.6 121.6l.2-.1-.3 2.5zM194.8 121.5h.3l-.6 2.5zM195.1 121.5l.3 .1-.9 2.4zM195.4 121.6l.2 .1-1.1 2.3zM195.6 121.7l.2 .2-1.3 2.1zM195.8 121.9l.2 .2-1.5 1.9zM196 122.1l.1 .2-1.6 1.7zM196.1 122.3l.1 .3-1.7 1.4zM200.1 129.9l2.5-.7v1zM232 127.5l-31.9 2.4M251.2 121h158.9"/>
<path d="M251.2 125.4h158.9M251.2 129.8h158.9M251.2 134.3h158.9M251.2 138.7h158.9M145.5 141.9l17.7 3.6M153.7 153l2.4-.9-1.9 1.7zM156.1 152.1l-10.9 6.3M156.3 154.1l2.1-1.4-1.4 2.1zM158.4 152.7l-13.7 13.7M160.8 144.5l2.4 1h-2.6zM161.7 140.2l2.1 1.3-2.5-.4zM232.5 151.4l-53.9 11.2"/>
<path d="M251.2 143.1h158.9M251.2 147.5h158.9M251.2 151.9h158.9M251.2 156.4h158.9M117.4 168.2l-25.5 20.4M154.2 174.1l2.1-1.4-1.4 2.1zM156.3 172.7l-11.1 11.1M159 174.7l2-1.7-1.2 2.3zM161 173l-16.1 21M161.7 173l1.2 2.3-.9 .2zM161.7 173l3.5 12.8M163.4 172.5l2.2 1.4-.8 .7z"/>
<path d="M163.4 172.5l6.8 6.7M176.2 163.1l.2 .4zM176.2 163.1l.4 .6zM176.2 163.1l.6 .8zM176.2 163.1l.9 .9zM176.2 163.1l1.1 .9zM176.2 163.1l1.4 .9h-.3zM176.2 163.1l1.6 .9h-.2zM176.2 163.1l1.9 .7-.3 .2zM176.2 163.1l2.1 .6-.2 .1zM176.2 163.1l2.3 .3-.2 .3zM176.2 163.1l2.4 .1-.1 .2z"/>
<path d="M176.2 163.1l2.4-.2v.3zM176.2 163.1l2.4-.4v.2zM176.2 163.1l2.4-.7v.3zM176.2 163.1l2.3-.9 .1 .2zM176.2 163.1l2.1-1.1 .2 .2zM176.2 163.1l1.9-1.3 .2 .2zM176.2 163.1l1.7-1.4 .2 .1zM176.2 162.5v.6zM176.2 162.8v.3zM176.2 163.1h2.4M176.3 162.3l-.1 .8zM176.4 162.1l-.2 1z"/>
<path d="M176.6 161.8l.2-.1-.6 1.4zM176.6 161.8l-.4 1.3zM176.8 161.7l.3-.1-.9 1.5zM177.1 161.6l.3-.1-1.2 1.6zM177.4 161.5l.2 .1-1.4 1.5zM177.6 161.6l.3 .1-1.7 1.4zM209.5 166l2.4-.9 .2 1.1zM232.5 162.6l-23 3.4M251.2 160.8h158.9M251.2 165.2h158.9M251.2 169.6h158.9M251.2 174h158.9"/>
<path d="M251.2 178.5h158.9M89.7 189.1l.2 1zM89.7 189.4l.2 .7zM89.7 189.7l.2 .4zM89.8 188.8l.1 1.3zM89.8 189.9l.1 .2zM89.9 188.6v1.5zM89.9 190.1l.5 .4zM89.9 190.1l.7 .4zM89.9 190.1l1 .5zM89.9 190.1l1.2 .4zM89.9 190.1l1.5 .4z"/>
<path d="M89.9 190.1l1.7 .3-.2 .1zM89.9 190.1l2 .1-.3 .2zM89.9 190.1l2.1-.2-.1 .3zM89.9 190.1l2.2-.4-.1 .2zM89.9 190.1l2.2-.7v.3zM89.9 190.1l2.2-.9v.2zM89.9 190.1l2.2-1.2v.3zM89.9 190.1l2.1-1.4 .1 .2zM89.9 190.1l1.9-1.6 .2 .2zM89.9 190.1h2.1M90.1 188.4l.2-.1-.4 1.8zM90.1 188.4l-.2 1.7v-1.5z"/>
<path d="M90.3 188.3l.3-.2-.7 2zM90.6 188.1h.2l-.9 2zM90.8 188.1h.3l-1.2 2zM91.1 188.1l.2 .1-1.4 1.9zM91.3 188.2l.3 .1-1.7 1.8zM91.6 188.3l.2 .2-1.9 1.6zM209.8 196.3l.1 .7zM209.8 196.5l.1 .5zM209.8 196.8l.1 .2zM209.9 197l.4 .5zM209.9 197l.6 .6zM209.9 197l.8 .7z"/>
<path d="M209.9 197l1.1 .7h-.3zM209.9 197l1.4 .7h-.3zM209.9 197l1.6 .7h-.2zM209.9 197l1.8 .5-.2 .2zM209.9 197l2.1 .4-.3 .1zM209.9 197l2.2 .1-.1 .3zM209.9 197l2.3-.1-.1 .2zM209.9 197l2.4-.4-.1 .3zM209.9 197l2.4-.6v.2zM209.9 197l2.3-.9 .1 .3zM209.9 197l2.2-1.1 .1 .2zM209.9 197l2.1-1.3 .1 .2z"/>
<path d="M209.9 197l1.9-1.5 .2 .2zM209.9 197h2.3M210 196l-.1 1zM210.1 195.7l.2-.1-.4 1.4zM210.1 195.7l-.2 1.3zM210.3 195.6l.2-.2-.6 1.6zM210.5 195.4l.2-.1-.8 1.7zM210.7 195.3h.3l-1.1 1.7zM211 195.3h.3l-1.4 1.7zM211.3 195.3l.2 .1-1.6 1.6zM211.5 195.4l.3 .1-1.9 1.5zM232.7 186.5l-20.5 9.5"/>
<path d="M251.2 182.9h158.9M251.2 187.3h158.9M251.2 191.7h158.9M251.2 196.1h158.9M251.2 200.6h158.9M251.2 205.8h158.9M251.2 210.2h158.9M251.2 214.6h158.9M251.2 219.1h158.9"/>
<circle cx="207.3" cy="22.8" r="3"/>
<circle cx="200" cy="70.9" r="3"/>
<circle cx="142.5" cy="96.2" r="3"/>
<circle cx="196.3" cy="99.9" r="3"/>
<circle cx="226.8" cy="98.2" r="3"/>
<circle cx="100.7" cy="100.6" r="3"/>
<circle cx="112.7" cy="103.4" r="3"/>
<circle cx="142.5" cy="104.2" r="3"/>
<circle cx="142.6" cy="115.5" r="3"/>
<circle cx="204.4" cy="101.3" r="3"/>
<circle cx="211.1" cy="100.1" r="3"/>
<circle cx="218.7" cy="100.1" r="3"/>
<circle cx="232" cy="103.9" r="3"/>
<circle cx="235" cy="111.4" r="2.99"/>
<circle cx="142.5" cy="125" r="2.99"/>
<circle cx="142.5" cy="133.3" r="2.99"/>
<circle cx="235" cy="127.3" r="2.99"/>
<circle cx="142.6" cy="141.2" r="3"/>
<circle cx="142.6" cy="159.9" r="3"/>
<circle cx="235.5" cy="150.8" r="3"/>
<circle cx="119.8" cy="166.3" r="3"/>
<circle cx="142.6" cy="168.5" r="2.99"/>
<circle cx="235.5" cy="162.1" r="2.99"/>
<circle cx="143.1" cy="185.9" r="3"/>
<circle cx="143.1" cy="196.4" r="3"/>
<circle cx="166" cy="188.7" r="2.99"/>
<circle cx="172.3" cy="181.3" r="2.99"/>
<circle cx="235.4" cy="185.3" r="3"/>
</g>
<g fill="#000">
<path d="M193 36.4l.7 .7-2.1 1.4zM188.8 81.4l.6 .8-2 1.4zM92.1 108.5l.6 .6-2.1 1.5zM90.7 111.8l2.2-1.4 .3 .9zM169.3 110.9l2.3 1.1-2.5-.2zM170 109.3l1.9 1.6-2.4-.7zM190.8 108.5l.9 .5-1.7 1.9zM209 115.1l1 .1-.8 2.4zM211.3 114.9l.9 .4-1.5 2zM214.8 115.3l.8 .6-1.8 1.8zM218.1 115.3l.7 .8-2.2 1.2zM218.3 118.9l2.1-1.5 .4 1z"/>
<path d="M160.1 132.2l1.3 2.2-2.1-1.4zM163.5 138.6l1.8 1.8-2.3-1zM194.5 124h.5zM194.5 124h.8zM194.5 124l1-.1zM194.5 124l1.2-.3zM194.5 124l1.4-.4zM194.5 124l1.6-.6-.2 .2zM194.5 124l1.7-.9-.1 .3zM194.5 124l1.7-1.2v.3zM194.5 124l1.7-1.4v.2zM196.1 122.3l.1 .3-1.7 1.4z"/>
<path d="M196 122.1l.1 .2-1.6 1.7zM195.8 121.9l.2 .2-1.5 1.9zM195.6 121.7l.2 .2-1.3 2.1zM195.4 121.6l.2 .1-1.1 2.3zM195.1 121.5l.3 .1-.9 2.4zM194.8 121.5h.3l-.6 2.5zM194.1 121.9l.4 2.1-.5-1.9zM194 122.1l.5 1.9-.7-1.7zM193.8 122.3l.7 1.7-.8-1.4zM193.7 122.6l.8 1.4zM193.7 122.9l.8 1.1zM193.8 123.1l.7 .9z"/>
<path d="M193.9 123.4l.6 .6zM194 123.6l.5 .4zM194.3 123.8l.2 .2zM200.1 129.9l2.5-.7v1zM153.7 153l2.4-.9-1.9 1.7zM156.3 154.1l2.1-1.4-1.4 2.1zM160.8 144.5l2.4 1h-2.6zM161.7 140.2l2.1 1.3-2.5-.4zM154.2 174.1l2.1-1.4-1.4 2.1zM159 174.7l2-1.7-1.2 2.3zM161.7 173l1.2 2.3-.9 .2zM163.4 172.5l2.2 1.4-.8 .7z"/>
<path d="M176.2 163.1l.2 .4zM176.2 163.1l.4 .6zM176.2 163.1l.6 .8zM176.2 163.1l.9 .9zM176.2 163.1l1.1 .9zM176.2 163.1l1.4 .9h-.3zM176.2 163.1l1.6 .9h-.2zM176.2 163.1l1.9 .7-.3 .2zM176.2 163.1l2.1 .6-.2 .1zM176.2 163.1l2.3 .3-.2 .3zM176.2 163.1l2.4-.7v.3zM176.2 163.1l2.3-.9 .1 .2z"/>
<path d="M176.2 163.1l2.1-1.1 .2 .2zM176.2 163.1l1.9-1.3 .2 .2zM176.2 163.1l1.7-1.4 .2 .1zM177.6 161.6l.3 .1-1.7 1.4zM177.4 161.5l.2 .1-1.4 1.5zM177.1 161.6l.3-.1-1.2 1.6zM176.8 161.7l.3-.1-.9 1.5zM176.6 161.8l.2-.1-.6 1.4zM176.6 161.8l-.4 1.3zM176.4 162.1l-.2 1zM176.3 162.3l-.1 .8zM176.2 162.5v.6z"/>
<path d="M176.2 162.8v.3zM209.5 166l2.4-.9 .2 1.1zM89.9 190.1l.5 .4zM89.9 190.1l.7 .4zM89.9 190.1l1 .5zM89.9 190.1l1.2 .4zM89.9 190.1l1.5 .4zM89.9 190.1l1.7 .3-.2 .1zM89.9 190.1l2 .1-.3 .2zM89.9 190.1l2.2-.7v.3zM89.9 190.1l2.2-.9v.2zM89.9 190.1l2.2-1.2v.3z"/>
<path d="M89.9 190.1l2.1-1.4 .1 .2zM89.9 190.1l1.9-1.6 .2 .2zM91.6 188.3l.2 .2-1.9 1.6zM91.3 188.2l.3 .1-1.7 1.8zM91.1 188.1l.2 .1-1.4 1.9zM90.8 188.1h.3l-1.2 2zM90.6 188.1h.2l-.9 2zM90.3 188.3l.3-.2-.7 2zM90.1 188.4l.2-.1-.4 1.8zM90.1 188.4l-.2 1.7v-1.5zM89.9 188.6v1.5zM89.8 188.8l.1 1.3z"/>
<path d="M89.7 189.1l.2 1zM89.7 189.4l.2 .7zM89.7 189.7l.2 .4zM89.8 189.9l.1 .2zM209.9 197l.4 .5zM209.9 197l.6 .6zM209.9 197l.8 .7zM209.9 197l1.1 .7h-.3zM209.9 197l1.4 .7h-.3zM209.9 197l1.6 .7h-.2zM209.9 197l1.8 .5-.2 .2zM209.9 197l2.1 .4-.3 .1z"/>
<path d="M209.9 197l2.4-.6v.2zM209.9 197l2.3-.9 .1 .3zM209.9 197l2.2-1.1 .1 .2zM209.9 197l2.1-1.3 .1 .2zM209.9 197l1.9-1.5 .2 .2zM211.5 195.4l.3 .1-1.9 1.5zM211.3 195.3l.2 .1-1.6 1.6zM211 195.3h.3l-1.4 1.7zM210.7 195.3h.3l-1.1 1.7zM210.5 195.4l.2-.1-.8 1.7zM210.3 195.6l.2-.2-.6 1.6zM210.1 195.7l.2-.1-.4 1.4z"/>
<path d="M210.1 195.7l-.2 1.3zM210 196l-.1 1zM209.8 196.3l.1 .7zM209.8 196.5l.1 .5zM209.8 196.8l.1 .2z"/>
</g>
<path d="M194.3 121.7v2.3M176.2 163.3h2.4M176.2 162.9h2.4M89.9 189.9h2.2M209.9 196.8h2.4" fill="none" stroke="#000" stroke-width=".38"/>
<path d="M194.6 121.5v2.5M209.9 197.2h2.2" fill="none" stroke="#000" stroke-width=".34"/>
<text font-size="8.2" x="251.4" y="42.8">ITEMS PALANCA DE CAMBIO</text>
<g font-size="6.3">
<text x="283.9" y="252.8">Planos ensamblaje palanca cambios</text>
<text x="283.9" y="260.3">Simestruck/Gold</text>
<text x="285.9" y="278.5">A3</text>
<text x="322" y="279.8">PC-SMT-02-ENS01</text>
</g>
<g font-size="4.4">
<text x="214.1" y="231.4">Raúl Rodríguez</text>
<text x="258.5" y="231.6">16/07/2013</text>
<text x="337.8" y="233">Simumak</text>
<text x="120.5" y="235.4">PC-SMT-V002</text>
<text x="122.2" y="240.6">SCALE 1 / 3</text>
<text x="214.1" y="241.7">Carlos Ruiz</text>
<text x="258.5" y="241.1">16/07/2013</text>
</g>
<g font-size="2.7">
<text x="34.4" y="9.6">6</text>
<text x="104.4" y="9.6">5</text>
<text x="174.4" y="9.6">4</text>
<text x="244.4" y="9.6">3</text>
<text x="314.4" y="9.6">2</text>
<text x="384.4" y="9.6">1</text>
<text x="205.8" y="23.8">18</text>
<text x="7.8" y="38.1">D</text>
<text x="410.6" y="38.1">D</text>
<text x="198.6" y="71.9">23</text>
<text x="99.9" y="101.6">8</text>
<text x="141.8" y="97.3">8</text>
<text x="195.6" y="100.9">5</text>
<text x="210.4" y="101.2">9</text>
<text x="217.9" y="101.2">2</text>
<text x="226" y="99.2">1</text>
<text x="323.5" y="97.7">PARTS LIST</text>
<text x="112" y="104.4">2</text>
<text x="141.8" y="105.2">2</text>
<text x="202.9" y="102.4">14</text>
<text x="231.2" y="104.9">2</text>
<text x="253.3" y="102.2">ITEM</text>
<text x="255.6" y="106.6">1</text>
<text x="262.5" y="102.2">QTY</text>
<text x="264.4" y="106.6">2</text>
<text x="269.5" y="106.6">Cojinete IGUS clase M250 Ref MFM-0610-10</text>
<text x="287.4" y="102.2">PART NUMBER</text>
<text x="325.1" y="106.6">De10 Di6 L10</text>
<text x="358.6" y="102.2">DESCRIPTION</text>
<text x="7.9" y="112.4">C</text>
<text x="233.5" y="112.5">10</text>
<text x="255.6" y="111">2</text>
<text x="263.6" y="111">26</text>
<text x="269.5" y="111">DIN 125 - A 6,4</text>
<text x="325.1" y="111">Washer</text>
<text x="410.7" y="112.4">C</text>
<text x="141.1" y="116.5">24</text>
<text x="255.6" y="115.4">3</text>
<text x="255.6" y="119.8">4</text>
<text x="263.6" y="115.4">10</text>
<text x="264.4" y="119.8">4</text>
<text x="269.5" y="115.4">DIN 127 - A 6</text>
<text x="269.5" y="119.8">DIN 439 - M10</text>
<text x="325.1" y="115.5">Spring Washer</text>
<text x="325.1" y="119.8">Hex Nut</text>
<text x="255.6" y="124.2">5</text>
<text x="264.4" y="124.2">1</text>
<text x="269.5" y="124.3">DIN 9021 - 13</text>
<text x="325.1" y="124.3">Washer</text>
<text x="141.1" y="126">27</text>
<text x="233.5" y="128.4">12</text>
<text x="255.6" y="128.7">6</text>
<text x="264.4" y="128.7">5</text>
<text x="269.5" y="128.7">DIN 912 - M6 x 20</text>
<text x="325.1" y="128.7">Cylinder Head Cap Screw</text>
<text x="141.8" y="134.3">4</text>
<text x="255.6" y="133.1">7</text>
<text x="255.6" y="137.5">8</text>
<text x="264.4" y="133.1">4</text>
<text x="264.4" y="137.5">4</text>
<text x="269.5" y="133.1">DIN 912 - M6 x 40</text>
<text x="269.5" y="137.5">DIN 931-1 - M6 x 60</text>
<text x="325.1" y="133.1">Cylinder Head Cap Screw</text>
<text x="325.1" y="137.6">Hex-Head Bolt</text>
<text x="141.8" y="142.3">4</text>
<text x="255.6" y="142">9</text>
<text x="264.4" y="142">2</text>
<text x="269.5" y="142">DIN 933 - M6 x 25</text>
<text x="325.1" y="142">Hex-Head Bolt</text>
<text x="254.9" y="146.4">10</text>
<text x="263.6" y="146.4">10</text>
<text x="269.5" y="146.4">DIN 934 - M6</text>
<text x="325.1" y="146.3">Hex Nut</text>
<text x="234" y="151.8">13</text>
<text x="254.9" y="150.7">11</text>
<text x="254.9" y="155.2">12</text>
<text x="264.4" y="150.7">1</text>
<text x="264.4" y="155.2">4</text>
<text x="269.5" y="150.8">DIN 94 - 2,5 x 20</text>
<text x="269.5" y="155.2">DIN 985 - M6</text>
<text x="325.1" y="150.8">Split Pin</text>
<text x="325.1" y="155.2">Hex Nut</text>
<text x="141.9" y="161">7</text>
<text x="254.9" y="159.6">13</text>
<text x="264.4" y="159.6">1</text>
<text x="269.5" y="159.6">Muelle torsional 2.5 110º</text>
<text x="119.1" y="167.4">1</text>
<text x="234" y="163.2">22</text>
<text x="254.9" y="164">14</text>
<text x="264.4" y="164">1</text>
<text x="269.5" y="164">PC-AUT-V003-ECP001</text>
<text x="325.1" y="164.1">Heavy Duty Analog Trigger Joystick</text>
<text x="141.9" y="169.6">2</text>
<text x="254.9" y="168.4">15</text>
<text x="254.9" y="172.9">16</text>
<text x="264.4" y="168.4">6</text>
<text x="264.4" y="172.9">2</text>
<text x="269.5" y="168.4">PC-AUT-V006-CGSR001</text>
<text x="269.5" y="172.9">PC-AUT-V006-GOMA001</text>
<text x="325.1" y="168.6">Chapa Sujección Recorridos, espesor 6 mm</text>
<text x="325.1" y="172.9">Goma. Espesor 2mm</text>
<text x="254.9" y="177.3">17</text>
<text x="264.4" y="177.3">2</text>
<text x="269.5" y="177.3">PC-AUT-V006-RECT003</text>
<text x="325.1" y="177.3">Pieza de resistencia y recorrido Posicionador de Bola, espesor 4 mm</text>
<text x="170.8" y="182.4">10</text>
<text x="254.9" y="181.7">18</text>
<text x="264.4" y="181.7">1</text>
<text x="269.5" y="181.7">PC-SMT-POMOINTERRUPTOR</text>
<text x="325.1" y="181.7">Pomo + interruptor</text>
<text x="7.9" y="186.6">B</text>
<text x="142.4" y="186.9">6</text>
<text x="165.3" y="189.8">3</text>
<text x="234.7" y="186.3">2</text>
<text x="254.9" y="186.1">19</text>
<text x="254.9" y="190.5">20</text>
<text x="264.4" y="186.1">1</text>
<text x="264.4" y="190.5">1</text>
<text x="269.5" y="186.1">PC-SMT-V001-POSP001</text>
<text x="269.5" y="190.5">PC-SMT-V001-REFUE001</text>
<text x="325.1" y="186.2">Chapa sujeta pomo a splitter. Espesor 1.5 mm</text>
<text x="410.7" y="186.6">B</text>
<text x="142.4" y="197.4">2</text>
<text x="254.9" y="195">21</text>
<text x="264.4" y="194.9">1</text>
<text x="269.5" y="195">PC-SMT-V002-ANTIR001</text>
<text x="325.1" y="195.1">Elemento Antirotación del Eje</text>
<text x="254.9" y="199.4">22</text>
<text x="254.9" y="203.8">23</text>
<text x="264.4" y="199.4">1</text>
<text x="264.4" y="203.8">1</text>
<text x="269.5" y="199.4">PC-SMT-V002-CRM001</text>
<text x="269.5" y="203.8">PC-SMT-V002-EJE001</text>
<text x="325.1" y="199.4">Chapa Recorrido Marchas, espesor 3 mm</text>
<text x="325.1" y="203.9">Eje de la Palanca de Cambios, 12 mm de diámetro</text>
<text x="254.9" y="209">24</text>
<text x="264.4" y="209">1</text>
<text x="269.5" y="209">PC-SMT-V002-PBDPS001</text>
<text x="325.1" y="209">Balancin eje palanca soldado</text>
<text x="255.6" y="213.4">1</text>
<text x="264.4" y="213.4">1</text>
<text x="269.5" y="213.4">PC-SMT-V002-SPCS001</text>
<text x="255.6" y="217.8">2</text>
<text x="264.4" y="217.8">1</text>
<text x="269.5" y="217.9">Rabbit BL2010-SMK</text>
<text x="325.1" y="218">Centralita Electrónica</text>
<text x="214.1" y="226.2">DRAWN</text>
<text x="254.9" y="222.3">27</text>
<text x="264.4" y="222.3">3</text>
<text x="269.5" y="222.3">Util Norm Ref.3030-10</text>
<text x="325.1" y="222.3">Posicionador de bola Util Norm M10</text>
<text x="214.1" y="235.8">CHECKED</text>
<text x="214.1" y="245.4">QA</text>
<text x="283.9" y="242">TITLE</text>
<text x="214.1" y="254.8">MFG</text>
<text x="7.9" y="260.9">A</text>
<text x="410.7" y="260.9">A</text>
<text x="214.1" y="264.4">APPROVED</text>
<text x="286.6" y="270.7">SIZE</text>
<text x="322" y="270.8">DWG NO</text>
<text x="401.3" y="270.7">REV</text>
<text x="283.9" y="283.4">SCALE</text>
<text x="360.1" y="286.2">SHEET 1 OF 7</text>
<text x="34.4" y="289.4">6</text>
<text x="104.4" y="289.4">5</text>
<text x="174.4" y="289.4">4</text>
<text x="244.4" y="289.4">3</text>
<text x="314.4" y="289.4">2</text>
<text x="384.4" y="289.4">1</text>
</g>
</svg>
